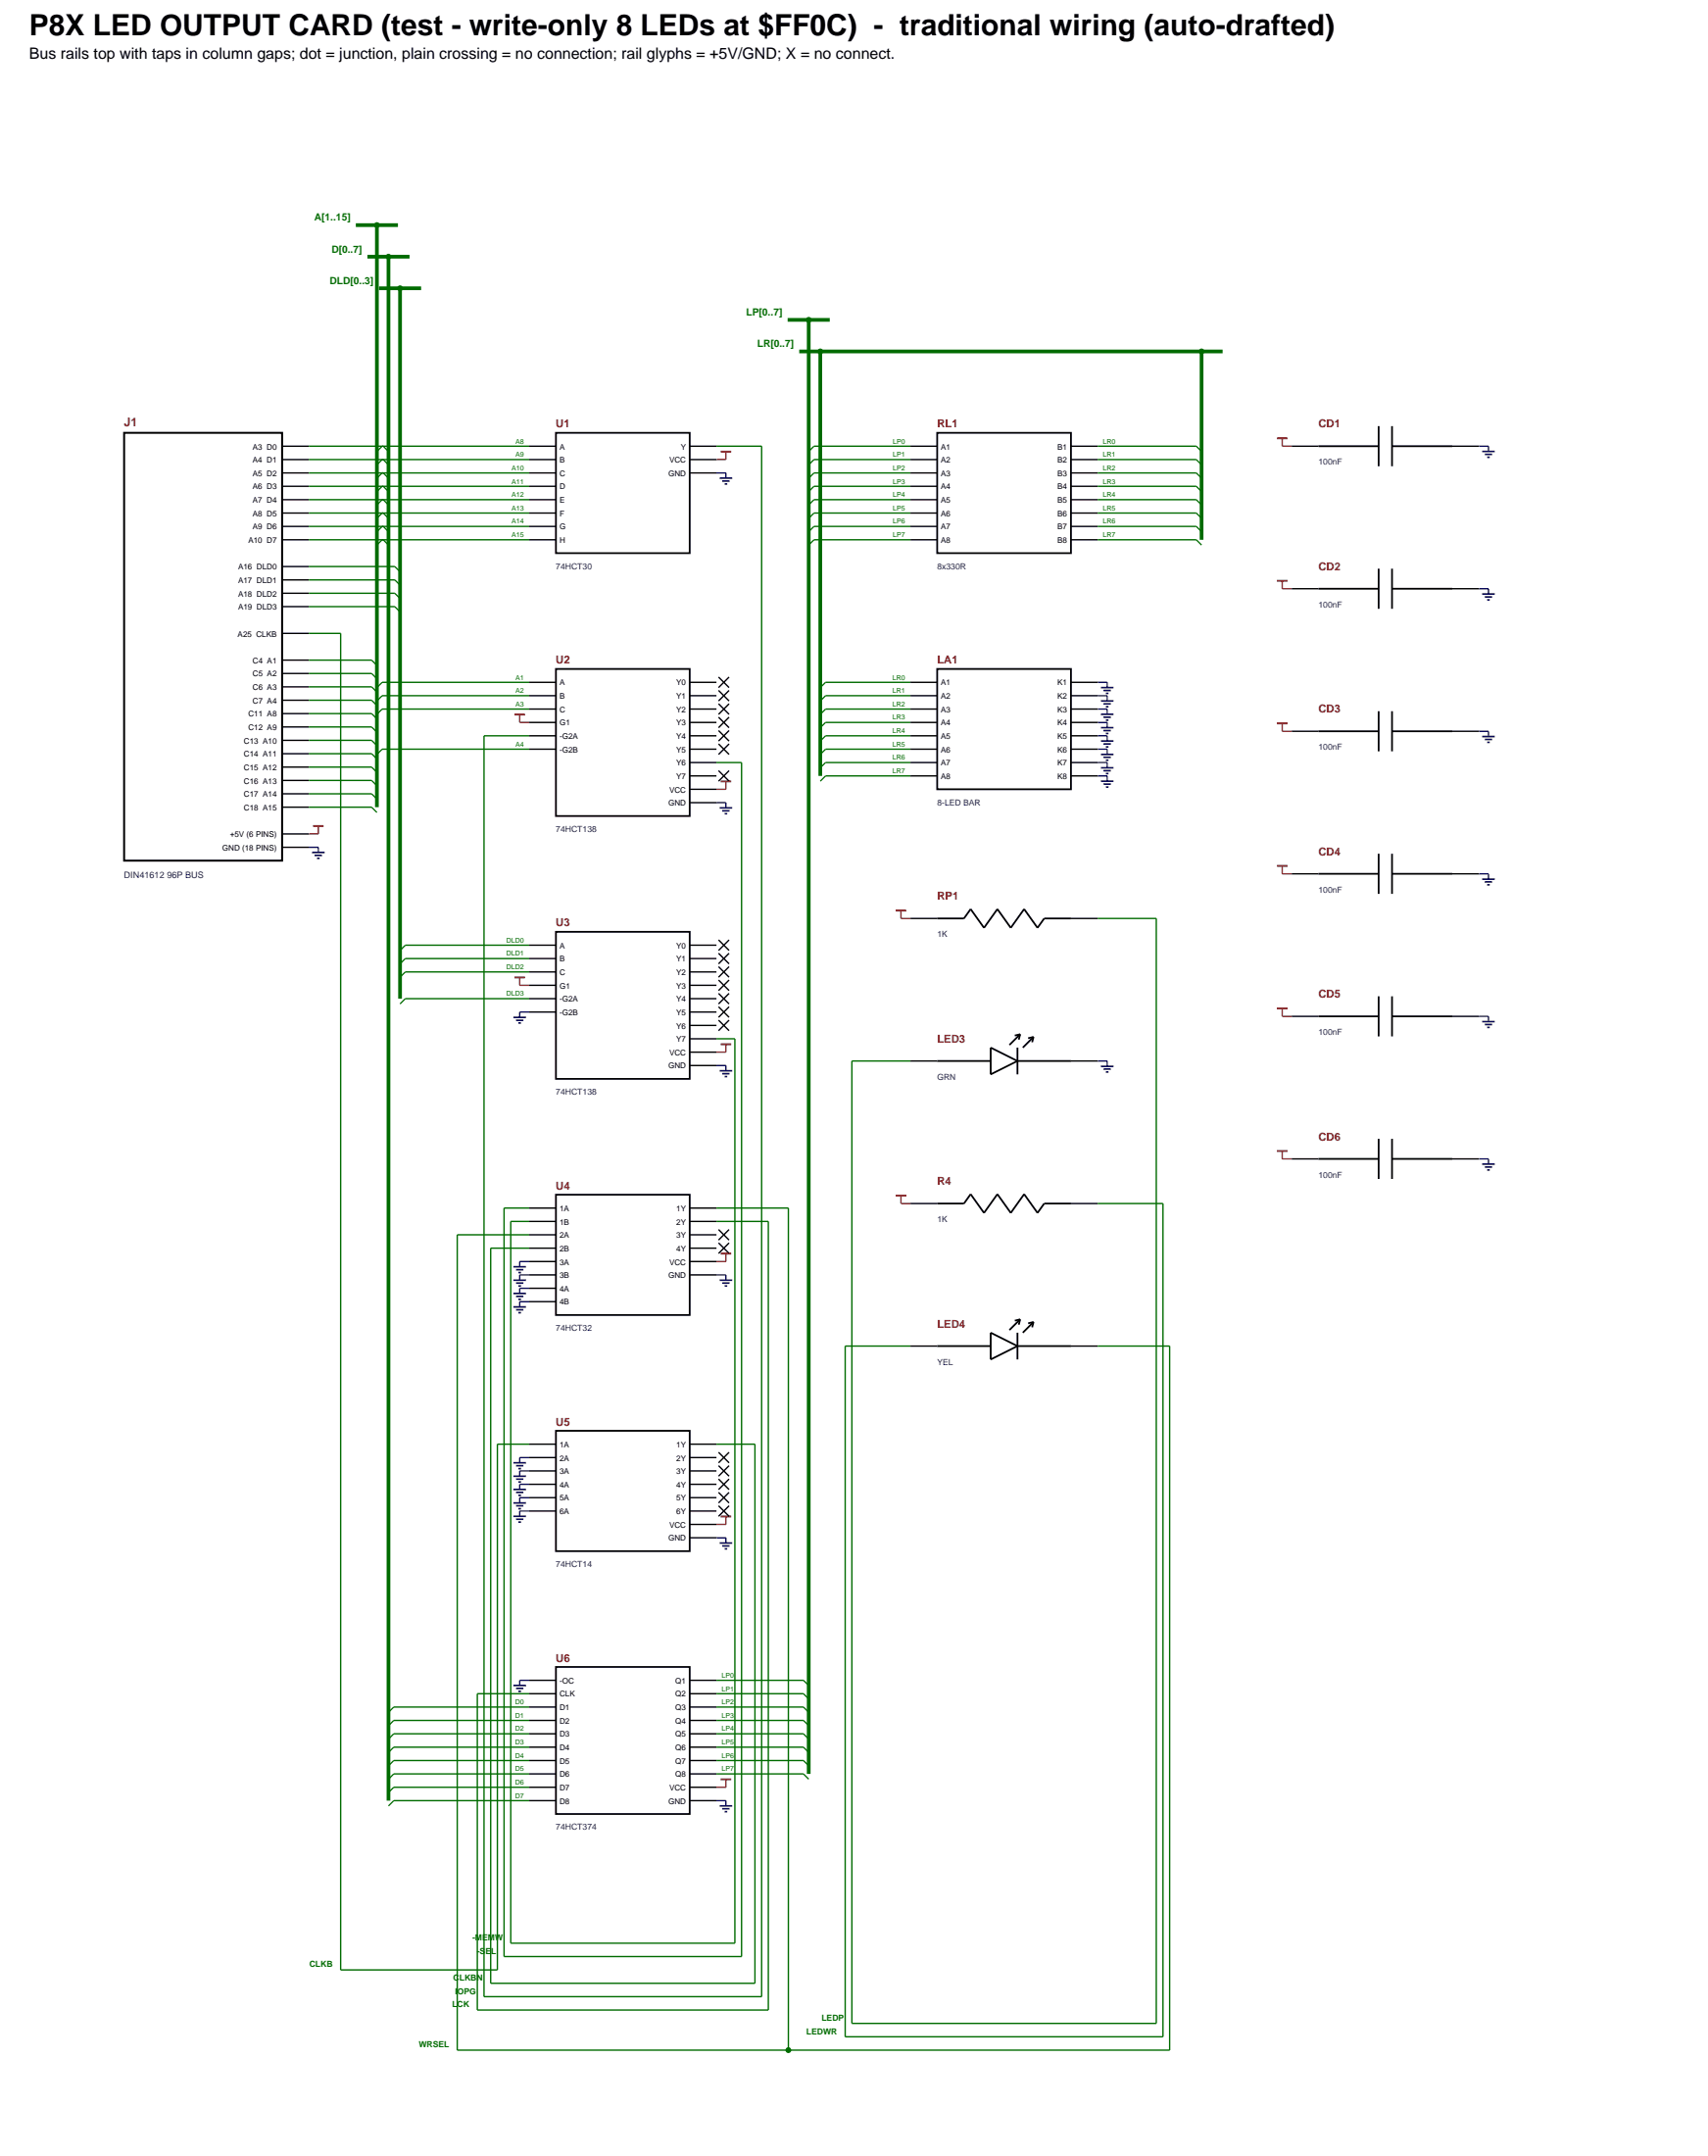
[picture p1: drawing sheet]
<svg xmlns="http://www.w3.org/2000/svg" width="308mm" height="389mm" viewBox="0 0 308 389" stroke-linecap="round" stroke-linejoin="round" font-family="sans-serif">
<g fill="none" stroke="#000" stroke-width=".32">
<path d="M100.3 78.1h24.1v21.7h-24.1zM169.1 78.1h24.1v21.7h-24.1zM248.7 76.9v7.3M251.1 76.9v7.3M237.9 80.5h10.8M251.1 80.5h10.9M237.9 106.3h10.8M248.7 102.6v7.3M251.1 102.6v7.3M251.1 106.3h10.9M100.3 120.7h24.1v26.6h-24.1zM169.1 120.7h24.1v21.8h-24.1z"/>
<path d="M237.9 132h10.8M248.7 128.4v7.2M251.1 128.4v7.2M251.1 132h10.9M237.9 157.7h10.8M248.7 154.1v7.2M251.1 154.1v7.2M251.1 157.7h10.9M100.3 168.2h24.1v26.5h-24.1zM169.1 165.8h4.8l1.2-1.7 2.4 3.4 2.4-3.4 2.4 3.4 2.5-3.4 2.4 3.4 1.2-1.7h4.8M248.7 179.8v7.3M251.1 179.8v7.3"/>
<path d="M169.1 191.5h9.6M178.7 189.1l4.8 2.4-4.8 2.4zM183.5 191.5h9.7M183.5 189.1v4.8M184 186.7l-1.9 1.9M184 186.7l-.9 .2M184 186.7l-.2 .9M186.4 187.1l-1.9 2M186.4 187.1l-.9 .3M186.4 187.1l-.2 1M237.9 183.4h10.8M251.1 183.4h10.9"/>
<path d="M100.3 215.6h24.1v21.7h-24.1zM169.1 217.2h4.8l1.2-1.7 2.4 3.4 2.4-3.4 2.4 3.4 2.5-3.4 2.4 3.4 1.2-1.7h4.8M237.9 209.2h10.8M248.7 205.5v7.3M251.1 205.5v7.3M251.1 209.2h10.9M184 238.1l-1.9 1.9M184 238.1l-.9 .3M184 238.1l-.2 1M186.4 238.6l-1.9 1.9M186.4 238.6l-.9 .2M186.4 238.6l-.2 1"/>
<path d="M100.3 258.2h24.1v21.8h-24.1zM169.1 242.9h9.6M178.7 240.5l4.8 2.4-4.8 2.5zM183.5 240.5v4.9M183.5 242.9h9.7M100.3 300.9h24.1v26.5h-24.1z"/>
</g>
<g fill="none" stroke="#000" stroke-width=".25">
<path d="M50.9 80.5h4.8M50.9 82.9h4.8M50.9 85.4h4.8M50.9 87.8h4.8M50.9 90.2h4.8M50.9 92.6h4.8M50.9 95h4.8M50.9 97.4h4.8M95.5 80.5h4.8M95.5 82.9h4.8M95.5 85.4h4.8M95.5 87.8h4.8"/>
<path d="M95.5 90.2h4.8M95.5 92.6h4.8M95.5 95h4.8M95.5 97.4h4.8M124.4 80.5h4.8M124.4 82.9h4.8M124.4 85.4h4.8M164.2 80.5h4.9M164.2 82.9h4.9M164.2 85.4h4.9M164.2 87.8h4.9M164.2 90.2h4.9"/>
<path d="M164.2 92.6h4.9M164.2 95h4.9M164.2 97.4h4.9M193.2 80.5h4.8M193.2 82.9h4.8M193.2 85.4h4.8M193.2 87.8h4.8M193.2 90.2h4.8M193.2 92.6h4.8M193.2 95h4.8M193.2 97.4h4.8M233 80.5h4.9"/>
<path d="M262 80.5h4.8M50.9 102.2h4.8M50.9 104.7h4.8M50.9 107.1h4.8M50.9 109.5h4.8M50.9 114.3h4.8M50.9 119.1h4.8M233 106.3h4.9M262 106.3h4.8M50.9 121.6h4.8M50.9 124h4.8M50.9 126.4h4.8"/>
<path d="M50.9 128.8h4.8M50.9 131.2h4.8M50.9 133.6h4.8M50.9 136h4.8M50.9 138.4h4.8M95.5 123.1h4.8M95.5 125.6h4.8M95.5 128h4.8M95.5 130.4h4.8M95.5 132.8h4.8M95.5 135.2h4.8M124.4 123.1h4.8"/>
<path d="M124.4 125.6h4.8M124.4 128h4.8M124.4 130.4h4.8M124.4 132.8h4.8M124.4 135.2h4.8M124.4 137.6h4.8M164.2 123.1h4.9M164.2 125.6h4.9M164.2 128h4.9M164.2 130.4h4.9M164.2 132.8h4.9M164.2 135.2h4.9"/>
<path d="M164.2 137.6h4.9M193.2 123.1h4.8M193.2 125.6h4.8M193.2 128h4.8M193.2 130.4h4.8M193.2 132.8h4.8M193.2 135.2h4.8M193.2 137.6h4.8M233 132h4.9M262 132h4.8M50.9 140.9h4.8M50.9 143.3h4.8"/>
<path d="M50.9 145.7h4.8M50.9 150.5h4.8M50.9 152.9h4.8M124.4 140h4.8M124.4 142.5h4.8M124.4 144.9h4.8M164.2 140h4.9M193.2 140h4.8M233 157.7h4.9M262 157.7h4.8M95.5 170.6h4.8M95.5 173h4.8"/>
<path d="M95.5 175.4h4.8M95.5 177.8h4.8M124.4 170.6h4.8M124.4 173h4.8M124.4 175.4h4.8M124.4 177.8h4.8M164.2 165.8h4.9M193.2 165.8h4.8M95.5 180.2h4.8M95.5 182.7h4.8M124.4 180.2h4.8M124.4 182.7h4.8"/>
<path d="M124.4 185.1h4.8M124.4 187.5h4.8M124.4 189.9h4.8M124.4 192.3h4.8M164.2 191.5h4.9M193.2 191.5h4.8M233 183.4h4.9M262 183.4h4.8M95.5 218h4.8M124.4 218h4.8M164.2 217.2h4.9M193.2 217.2h4.8"/>
<path d="M233 209.2h4.9M262 209.2h4.8M95.5 220.4h4.8M95.5 222.9h4.8M95.5 225.3h4.8M95.5 227.7h4.8M95.5 230.1h4.8M95.5 232.5h4.8M95.5 234.9h4.8M124.4 220.4h4.8M124.4 222.9h4.8M124.4 225.3h4.8"/>
<path d="M124.4 227.7h4.8M124.4 230.1h4.8M164.2 242.9h4.9M193.2 242.9h4.8M95.5 260.7h4.8M95.5 263.1h4.8M95.5 265.5h4.8M95.5 267.9h4.8M95.5 270.3h4.8M95.5 272.7h4.8M124.4 260.7h4.8M124.4 263.1h4.8"/>
<path d="M124.4 265.5h4.8M124.4 267.9h4.8M124.4 270.3h4.8M124.4 272.7h4.8M124.4 275.1h4.8M124.4 277.5h4.8M95.5 303.3h4.8M95.5 305.7h4.8M95.5 308.1h4.8M95.5 310.5h4.8M95.5 312.9h4.8M95.5 315.3h4.8"/>
<path d="M95.5 317.7h4.8M124.4 303.3h4.8M124.4 305.7h4.8M124.4 308.1h4.8M124.4 310.5h4.8M124.4 312.9h4.8M124.4 315.3h4.8M124.4 317.7h4.8M95.5 320.2h4.8M95.5 322.6h4.8M95.5 325h4.8M124.4 320.2h4.8"/>
<path d="M124.4 322.6h4.8M124.4 325h4.8"/>
</g>
<path d="M22.4 78.1h28.5v77.2h-28.5z" fill="none" stroke="#000" stroke-width=".35"/>
<g fill="none" stroke="#006b00" stroke-width=".25">
<path d="M55.7 80.5h39.8M55.7 82.9h39.8M55.7 85.4h39.8M55.7 87.8h39.8M55.7 90.2h39.8M55.7 92.6h39.8M55.7 95h39.8M55.7 97.4h39.8M146.8 80.5h17.4M146.8 82.9h17.4M146.8 85.4h17.4M146.8 87.8h17.4"/>
<path d="M146.8 90.2h17.4M146.8 92.6h17.4M146.8 95h17.4M146.8 97.4h17.4M198 80.5h17.8M198 82.9h17.8M198 85.4h17.8M198 87.8h17.8M198 90.2h17.8M198 92.6h17.8M198 95h17.8M198 97.4h17.8"/>
<path d="M55.7 119.1h11.3M55.7 102.2h15.5M55.7 104.7h15.5M55.7 107.1h15.5M55.7 109.5h15.5M55.7 128.8h11.3M55.7 131.2h11.3M55.7 133.6h11.3M55.7 136h11.3M55.7 138.4h11.3M55.7 121.6h11.3M55.7 124h11.3"/>
<path d="M55.7 126.4h11.3M68.9 123.1h26.6M68.9 125.6h26.6M68.9 128h26.6M68.9 135.2h26.6M148.9 123.1h15.3M148.9 125.6h15.3M148.9 128h15.3M148.9 135.2h15.3M148.9 130.4h15.3M148.9 132.8h15.3M148.9 137.6h15.3"/>
<path d="M55.7 140.9h11.3M55.7 143.3h11.3M55.7 145.7h11.3M148.9 140h15.3M73.1 170.6h22.4M73.1 173h22.4M73.1 175.4h22.4M73.1 180.2h22.4M71 308.1h24.5M71 310.5h24.5M71 312.9h24.5M71 315.3h24.5"/>
<path d="M71 317.7h24.5M129.2 308.1h15.7M129.2 303.3h15.7M129.2 310.5h15.7M129.2 305.7h15.7M129.2 312.9h15.7M129.2 315.3h15.7M129.2 317.7h15.7M71 320.2h24.5M71 322.6h24.5M71 325h24.5M129.2 320.2h15.7"/>
</g>
<g fill="none" stroke="#006b00" stroke-width=".23">
<path d="M68.9 80.5l-.9 1M68.9 82.9l-.9 1M68.9 85.4l-.9 .9M68.9 87.8l-.9 .9M68.9 90.2l-.9 .9M68.9 92.6l-.9 .9M68.9 95l-.9 1M68.9 97.4l-.9 1M69.1 80.5l1 1M69.1 82.9l1 1M69.1 85.4l1 .9M69.1 87.8l1 .9"/>
<path d="M69.1 90.2l1 .9M69.1 92.6l1 .9M69.1 95l1 1M69.1 97.4l1 1M146.8 80.5l-.9 1M146.8 82.9l-.9 1M146.8 85.4l-.9 .9M146.8 87.8l-.9 .9M146.8 90.2l-.9 .9M146.8 92.6l-.9 .9M146.8 95l-.9 1M146.8 97.4l-.9 1"/>
<path d="M215.8 80.5l1 1M215.8 82.9l1 1M215.8 85.4l1 .9M215.8 87.8l1 .9M215.8 90.2l1 .9M215.8 92.6l1 .9M215.8 95l1 1M215.8 97.4l1 1M67 119.1l1 1M71.2 102.2l1 1M71.2 104.7l1 .9M71.2 107.1l1 .9"/>
<path d="M71.2 109.5l1 .9M67 128.8l1 .9M67 131.2l1 1M67 133.6l1 1M67 136l1 1M67 138.4l1 1M67 121.6l1 .9M67 124l1 .9M67 126.4l1 .9M68.9 123.1l-.9 1M68.9 125.6l-.9 .9M68.9 128l-.9 .9"/>
<path d="M68.9 135.2l-.9 1M148.9 123.1l-.9 1M148.9 125.6l-.9 .9M148.9 128l-.9 .9M148.9 130.4l-.9 .9M148.9 132.8l-.9 .9M148.9 135.2l-.9 1M148.9 137.6l-.9 1M67 140.9l1 .9M67 143.3l1 .9M67 145.7l1 .9M148.9 140l-.9 1"/>
<path d="M73.1 170.6l-.9 .9M73.1 173l-.9 1M73.1 175.4l-.9 1M73.1 180.2l-.9 1M71 308.1l-.9 .9M71 310.5l-.9 1M71 312.9l-.9 1M71 315.3l-.9 1M71 317.7l-.9 1M144.9 303.3l1 .9M144.9 305.7l1 .9M144.9 308.1l1 .9"/>
<path d="M144.9 310.5l1 1M144.9 312.9l1 1M144.9 315.3l1 1M144.9 317.7l1 1M71 320.2l-.9 .9M71 322.6l-.9 .9M71 325l-.9 .9M144.9 320.2l1 .9"/>
</g>
<path d="M68 40.6v105.1" fill="none" stroke="#006b00" stroke-width=".67" stroke-linecap="butt"/>
<circle cx="68" cy="40.6" r=".53" fill="#006b00"/>
<path d="M72.2 52v128.2" fill="none" stroke="#006b00" stroke-width=".67" stroke-linecap="butt"/>
<circle cx="72.2" cy="52" r=".53" fill="#006b00"/>
<path d="M70.1 46.3v278.7" fill="none" stroke="#006b00" stroke-width=".67" stroke-linecap="butt"/>
<circle cx="70.1" cy="46.3" r=".53" fill="#006b00"/>
<path d="M145.9 57.7v262.5" fill="none" stroke="#006b00" stroke-width=".67" stroke-linecap="butt"/>
<circle cx="145.9" cy="57.7" r=".53" fill="#006b00"/>
<path d="M216.8 63.4v34" fill="none" stroke="#006b00" stroke-width=".67" stroke-linecap="butt"/>
<circle cx="216.8" cy="63.4" r=".53" fill="#006b00"/>
<path d="M148 63.4v76.6" fill="none" stroke="#006b00" stroke-width=".67" stroke-linecap="butt"/>
<circle cx="148" cy="63.4" r=".53" fill="#006b00"/>
<path d="M64.2 40.6h7.6M66.3 46.3h7.6M68.4 52h7.6M142.1 57.7h7.6M144.2 63.4h76.4" fill="none" stroke="#006b00" stroke-width=".67" stroke-linecap="butt"/>
<g fill="none" stroke="#006b00" stroke-width=".25">
<path d="M129.2 80.5h8.2v279.9h-50.1v-227.6h8.2M55.7 114.3h5.8v241.2M129.2 137.6h4.6v215.5h-42.9v-135.1h4.6M198 165.8h10.6v199.4M129.2 187.5h3.4v163.2h-40.5v-130.3h3.4M164.2 191.5h-10.5v173.7M129.2 218h13v152M198 217.2h11.8v150.4M95.5 222.9h-13v147.1h128.5v-127.1h-13M95.5 225.3h-7v132.7M129.2 220.4h9.4v142.4M164.2 242.9h-11.7v124.7"/>
<path d="M95.5 260.7h-5.8v94.8M129.2 260.7h7v97.3M95.5 305.7h-9.4v57.1"/>
</g>
<g fill="none" stroke="#b81414" stroke-width=".25">
<path d="M231.3 79.1v1.4h1.7M131 81.5v1.4h-1.8M231.3 104.8v1.5h1.7M93.8 129v1.4h1.7M231.3 130.6v1.4h1.7M131 141v1.5h-1.8M231.3 156.3v1.4h1.7M93.8 176.4v1.4h1.7M162.5 164.3v1.5h1.7M131 188.5v1.4h-1.8M231.3 182v1.4h1.7M162.5 215.8v1.4h1.7"/>
<path d="M231.3 207.7v1.5h1.7M131 226.3v1.4h-1.8M131 273.7v1.4h-1.8M131 321.1v1.5h-1.8"/>
</g>
<g fill="none" stroke="#b81414" stroke-width=".35">
<path d="M230.4 79.1h1.9M130 81.5h1.9M230.4 104.8h1.9M92.8 129h1.9M230.4 130.6h1.9M130 141h1.9M230.4 156.3h1.9M92.8 176.4h1.9M161.6 164.3h1.9M130 188.5h1.9M230.4 182h1.9M161.6 215.8h1.9"/>
<path d="M230.4 207.7h1.9M130 226.3h1.9M130 273.7h1.9M130 321.1h1.9"/>
</g>
<g fill="none" stroke="#0000a6" stroke-width=".25">
<path d="M129.2 85.4h1.8v.9M266.8 80.5h1.7v1M266.8 106.3h1.7v.9M198 123.1h1.7v1M198 125.6h1.7v.9M198 128h1.7v.9M198 130.4h1.7v.9M198 132.8h1.7v.9M198 135.2h1.7v1M198 137.6h1.7v1M266.8 132h1.7v.9M129.2 144.9h1.8v.9"/>
<path d="M198 140h1.7v1M266.8 157.7h1.7v1M95.5 182.7h-1.7v.9M129.2 192.3h1.8v1M198 191.5h1.7v.9M266.8 183.4h1.7v1M266.8 209.2h1.7v.9M95.5 227.7h-1.7v.9M95.5 230.1h-1.7v.9M95.5 232.5h-1.7v1M95.5 234.9h-1.7v1M129.2 230.1h1.8v.9"/>
<path d="M95.5 263.1h-1.7v.9M95.5 265.5h-1.7v.9M95.5 267.9h-1.7v.9M95.5 270.3h-1.7v1M95.5 272.7h-1.7v1M129.2 277.5h1.8v1M95.5 303.3h-1.7v.9M129.2 325h1.8v.9"/>
</g>
<g fill="none" stroke="#0000a6" stroke-width=".3">
<path d="M129.8 86.3h2.3M130.3 86.8h1.3M130.7 87.4h.5M267.4 81.5h2.3M267.9 82h1.3M268.3 82.5h.5M267.4 107.2h2.3M267.9 107.7h1.3M268.3 108.3h.5M198.6 124.1h2.3M198.6 126.5h2.3M198.6 128.9h2.3"/>
<path d="M198.6 131.3h2.3M198.6 133.7h2.3M198.6 136.2h2.3M198.6 138.6h2.3M199.1 124.6h1.3M199.1 127h1.3M199.1 129.4h1.3M199.1 131.9h1.3M199.1 134.3h1.3M199.1 136.7h1.3M199.1 139.1h1.3M199.5 125.1h.5"/>
<path d="M199.5 127.6h.5M199.5 130h.5M199.5 132.4h.5M199.5 134.8h.5M199.5 137.2h.5M199.5 139.6h.5M267.4 132.9h2.3M267.9 133.5h1.3M268.3 134h.5M129.8 145.8h2.3M130.3 146.3h1.3M130.7 146.9h.5"/>
<path d="M198.6 141h2.3M199.1 141.5h1.3M199.5 142h.5M267.4 158.7h2.3M267.9 159.2h1.3M268.3 159.7h.5M92.6 183.6h2.3M93.1 184.1h1.3M93.5 184.7h.5M129.8 193.3h2.3M130.3 193.8h1.3M130.7 194.3h.5"/>
<path d="M198.6 192.4h2.3M199.1 193h1.3M199.5 193.5h.5M267.4 184.4h2.3M267.9 184.9h1.3M268.3 185.4h.5M267.4 210.1h2.3M267.9 210.6h1.3M268.3 211.2h.5M92.6 228.6h2.3M92.6 231h2.3M92.6 233.5h2.3"/>
<path d="M92.6 235.9h2.3M93.1 229.2h1.3M93.1 231.6h1.3M93.1 234h1.3M93.1 236.4h1.3M93.5 229.7h.5M93.5 232.1h.5M93.5 234.5h.5M93.5 236.9h.5M129.8 231h2.3M130.3 231.6h1.3M130.7 232.1h.5"/>
<path d="M92.6 264h2.3M92.6 266.4h2.3M92.6 268.8h2.3M92.6 271.3h2.3M92.6 273.7h2.3M93.1 264.5h1.3M93.1 266.9h1.3M93.1 269.4h1.3M93.1 271.8h1.3M93.1 274.2h1.3M93.5 265.1h.5M93.5 267.5h.5"/>
<path d="M93.5 269.9h.5M93.5 272.3h.5M93.5 274.7h.5M129.8 278.5h2.3M130.3 279h1.3M130.7 279.5h.5M92.6 304.2h2.3M93.1 304.7h1.3M93.5 305.3h.5M129.8 325.9h2.3M130.3 326.5h1.3M130.7 327h.5"/>
</g>
<circle cx="142.2" cy="370" r=".53" fill="#006b00"/>
<path d="M61.5 355.5h28.2M88.5 358h47.7M86.1 362.8h52.5M152.5 367.6h57.3M153.7 365.2h54.9" fill="none" stroke="#006b00" stroke-width=".25"/>
<path d="M57.4 149.1v1.4h-1.7" fill="none" stroke="#b81414" stroke-width=".25"/>
<path d="M56.5 149.1h1.9" fill="none" stroke="#b81414" stroke-width=".35"/>
<path d="M55.7 152.9h1.7v1" fill="none" stroke="#0000a6" stroke-width=".25"/>
<path d="M56.3 153.9h2.3M56.8 154.4h1.3M57.2 154.9h.5" fill="none" stroke="#0000a6" stroke-width=".3"/>
<g fill="none" stroke="#000" stroke-width=".25">
<path d="M129.6 122.2l1.9 1.9M129.6 124.6l1.9 1.9M129.6 127l1.9 1.9M129.6 129.4l1.9 1.9M129.6 131.8l1.9 1.9M129.6 134.3l1.9 1.9M129.6 139.1l1.9 1.9M131.5 122.2l-1.9 1.9M131.5 124.6l-1.9 1.9M131.5 127l-1.9 1.9M131.5 129.4l-1.9 1.9M131.5 131.8l-1.9 1.9"/>
<path d="M131.5 134.3l-1.9 1.9M131.5 139.1l-1.9 1.9M129.6 169.6l1.9 1.9M129.6 172.1l1.9 1.9M129.6 174.5l1.9 1.9M129.6 176.9l1.9 1.9M129.6 179.3l1.9 1.9M131.5 169.6l-1.9 1.9M131.5 172.1l-1.9 1.9M131.5 174.5l-1.9 1.9M131.5 176.9l-1.9 1.9M131.5 179.3l-1.9 1.9"/>
<path d="M129.6 181.7l1.9 1.9M129.6 184.1l1.9 1.9M131.5 181.7l-1.9 1.9M131.5 184.1l-1.9 1.9M129.6 221.9l1.9 1.9M129.6 224.3l1.9 1.9M131.5 221.9l-1.9 1.9M131.5 224.3l-1.9 1.9M129.6 262.1l1.9 1.9M129.6 264.5l1.9 1.9M129.6 266.9l1.9 1.9M129.6 269.4l1.9 1.9"/>
<path d="M129.6 271.8l1.9 1.9M131.5 262.1l-1.9 1.9M131.5 264.5l-1.9 1.9M131.5 266.9l-1.9 1.9M131.5 269.4l-1.9 1.9M131.5 271.8l-1.9 1.9"/>
</g>
<text font-size="5.3" x="5.3" y="6.3">P8X LED OUTPUT CARD (test - write-only 8 LEDs at $FF0C) - traditional wiring (auto-drafted)</text>
<text font-size="2.8" x="5.3" y="10.6">Bus rails top with taps in column gaps; dot = junction, plain crossing = no connection; rail glyphs = +5V/GND; X = no connect.</text>
<text font-size="2.2" fill="#b81414" x="22.4" y="77">J1</text>
<g font-size="2" fill="#b81414">
<text x="100.3" y="77.2">U1</text>
<text x="169.1" y="77.2">RL1</text>
<text x="237.9" y="77.2">CD1</text>
<text x="237.9" y="102.9">CD2</text>
<text x="100.3" y="119.8">U2</text>
<text x="169.1" y="119.8">LA1</text>
<text x="237.9" y="128.6">CD3</text>
<text x="237.9" y="154.3">CD4</text>
<text x="100.3" y="167.2">U3</text>
<text x="169.1" y="162.4">RP1</text>
<text x="237.9" y="180.1">CD5</text>
<text x="169.1" y="188.1">LED3</text>
<text x="237.9" y="205.8">CD6</text>
<text x="100.3" y="214.7">U4</text>
<text x="169.1" y="213.9">R4</text>
<text x="169.1" y="239.6">LED4</text>
<text x="100.3" y="257.3">U5</text>
<text x="100.3" y="299.9">U6</text>
</g>
<g font-size="1.8" fill="#006b00">
<text x="56.7" y="39.9">A[1..15]</text>
<text x="59.8" y="45.6">D[0..7]</text>
<text x="59.5" y="51.3">DLD[0..3]</text>
<text x="134.6" y="57">LP[0..7]</text>
<text x="136.6" y="62.7">LR[0..7]</text>
</g>
<text font-size="1.6" fill="#0000a6" x="22.4" y="158.6">DIN41612 96P BUS</text>
<g font-size="1.5" fill="#0000a6">
<text x="237.9" y="83.9">100nF</text>
<text x="100.3" y="102.7">74HCT30</text>
<text x="169.1" y="102.7">8x330R</text>
<text x="237.9" y="109.6">100nF</text>
<text x="237.9" y="135.3">100nF</text>
<text x="169.1" y="145.3">8-LED BAR</text>
<text x="100.3" y="150.1">74HCT138</text>
<text x="237.9" y="161.1">100nF</text>
<text x="169.1" y="169.1">1K</text>
<text x="237.9" y="186.8">100nF</text>
<text x="100.3" y="197.6">74HCT138</text>
<text x="169.1" y="194.9">GRN</text>
<text x="237.9" y="212.5">100nF</text>
<text x="169.1" y="220.6">1K</text>
<text x="100.3" y="240.2">74HCT32</text>
<text x="169.1" y="246.3">YEL</text>
<text x="100.3" y="282.8">74HCT14</text>
<text x="100.3" y="330.2">74HCT374</text>
</g>
<g font-size="1.5" fill="#006b00">
<text x="85.2" y="350.2">-MEMW</text>
<text x="86" y="352.6">-SEL</text>
<text x="55.8" y="355.1">CLKB</text>
<text x="81.8" y="357.5">CLKBN</text>
<text x="82.1" y="359.9">IOPG</text>
<text x="81.6" y="362.3">LCK</text>
<text x="148.2" y="364.7">LEDP</text>
<text x="75.6" y="369.5">WRSEL</text>
<text x="145.5" y="367.1">LEDWR</text>
</g>
<g font-size="1.4">
<text x="45.6" y="81.1">A3 D0</text>
<text x="45.6" y="83.5">A4 D1</text>
<text x="101" y="81.1">A</text>
<text x="101" y="83.5">B</text>
<text x="120.7" y="83.5">VCC</text>
<text x="122.8" y="81.1">Y</text>
<text x="169.7" y="81.1">A1</text>
<text x="169.7" y="83.5">A2</text>
<text x="190.8" y="81.1">B1</text>
<text x="190.8" y="83.5">B2</text>
<text x="45.6" y="85.9">A5 D2</text>
<text x="45.6" y="88.3">A6 D3</text>
<text x="101" y="85.9">C</text>
<text x="101" y="88.3">D</text>
<text x="120.6" y="85.9">GND</text>
<text x="169.7" y="85.9">A3</text>
<text x="169.7" y="88.3">A4</text>
<text x="190.8" y="85.9">B3</text>
<text x="190.8" y="88.3">B4</text>
<text x="45.6" y="90.8">A7 D4</text>
<text x="45.6" y="93.2">A8 D5</text>
<text x="45.6" y="95.6">A9 D6</text>
<text x="101" y="90.8">E</text>
<text x="101" y="93.2">F</text>
<text x="101" y="95.6">G</text>
<text x="169.7" y="90.8">A5</text>
<text x="169.7" y="93.2">A6</text>
<text x="169.7" y="95.6">A7</text>
<text x="190.8" y="90.8">B5</text>
<text x="190.8" y="93.2">B6</text>
<text x="190.8" y="95.6">B7</text>
<text x="44.8" y="98">A10 D7</text>
<text x="101" y="98">H</text>
<text x="169.7" y="98">A8</text>
<text x="190.8" y="98">B8</text>
<text x="43" y="102.8">A16 DLD0</text>
<text x="43" y="105.2">A17 DLD1</text>
<text x="43" y="107.6">A18 DLD2</text>
<text x="43" y="110.1">A19 DLD3</text>
<text x="42.9" y="114.9">A25 CLKB</text>
<text x="45.6" y="119.7">C4 A1</text>
<text x="45.6" y="122.1">C5 A2</text>
<text x="45.6" y="124.5">C6 A3</text>
<text x="101" y="123.7">A</text>
<text x="122" y="123.7">Y0</text>
<text x="169.7" y="123.7">A1</text>
<text x="190.8" y="123.7">K1</text>
<text x="44.8" y="129.4">C11 A8</text>
<text x="44.8" y="131.8">C12 A9</text>
<text x="45.6" y="126.9">C7 A4</text>
<text x="101" y="126.1">B</text>
<text x="101" y="128.5">C</text>
<text x="101" y="131">G1</text>
<text x="122" y="126.1">Y1</text>
<text x="122" y="128.5">Y2</text>
<text x="122" y="131">Y3</text>
<text x="169.7" y="126.1">A2</text>
<text x="169.7" y="128.5">A3</text>
<text x="169.7" y="131">A4</text>
<text x="190.8" y="126.1">K2</text>
<text x="190.8" y="128.5">K3</text>
<text x="190.8" y="131">K4</text>
<text x="44" y="134.2">C13 A10</text>
<text x="44" y="136.6">C14 A11</text>
<text x="101" y="133.4">-G2A</text>
<text x="101" y="135.8">-G2B</text>
<text x="122" y="133.4">Y4</text>
<text x="122" y="135.8">Y5</text>
<text x="169.7" y="133.4">A5</text>
<text x="169.7" y="135.8">A6</text>
<text x="190.8" y="133.4">K5</text>
<text x="190.8" y="135.8">K6</text>
<text x="44" y="139">C15 A12</text>
<text x="44" y="141.4">C16 A13</text>
<text x="44" y="143.8">C17 A14</text>
<text x="120.7" y="143">VCC</text>
<text x="122" y="138.2">Y6</text>
<text x="122" y="140.6">Y7</text>
<text x="169.7" y="138.2">A7</text>
<text x="169.7" y="140.6">A8</text>
<text x="190.8" y="138.2">K7</text>
<text x="190.8" y="140.6">K8</text>
<text x="44" y="146.3">C18 A15</text>
<text x="120.6" y="145.4">GND</text>
<text x="40.1" y="153.5">GND (18 PINS)</text>
<text x="41.5" y="151.1">+5V (6 PINS)</text>
<text x="101" y="171.2">A</text>
<text x="101" y="173.6">B</text>
<text x="122" y="171.2">Y0</text>
<text x="122" y="173.6">Y1</text>
<text x="101" y="176">C</text>
<text x="101" y="178.4">G1</text>
<text x="122" y="176">Y2</text>
<text x="122" y="178.4">Y3</text>
<text x="101" y="180.8">-G2A</text>
<text x="101" y="183.2">-G2B</text>
<text x="122" y="180.8">Y4</text>
<text x="122" y="183.2">Y5</text>
<text x="122" y="185.6">Y6</text>
<text x="120.7" y="190.5">VCC</text>
<text x="122" y="188.1">Y7</text>
<text x="120.6" y="192.9">GND</text>
<text x="101" y="218.6">1A</text>
<text x="101" y="221">1B</text>
<text x="122" y="218.6">1Y</text>
<text x="122" y="221">2Y</text>
<text x="101" y="223.4">2A</text>
<text x="101" y="225.8">2B</text>
<text x="122" y="223.4">3Y</text>
<text x="122" y="225.8">4Y</text>
<text x="101" y="228.3">3A</text>
<text x="101" y="230.7">3B</text>
<text x="101" y="233.1">4A</text>
<text x="120.6" y="230.7">GND</text>
<text x="120.7" y="228.3">VCC</text>
<text x="101" y="235.5">4B</text>
<text x="101" y="261.2">1A</text>
<text x="101" y="263.6">2A</text>
<text x="122" y="261.2">1Y</text>
<text x="122" y="263.6">2Y</text>
<text x="101" y="266">3A</text>
<text x="101" y="268.5">4A</text>
<text x="122" y="266">3Y</text>
<text x="122" y="268.5">4Y</text>
<text x="101" y="270.9">5A</text>
<text x="101" y="273.3">6A</text>
<text x="120.7" y="275.7">VCC</text>
<text x="122" y="270.9">5Y</text>
<text x="122" y="273.3">6Y</text>
<text x="120.6" y="278.1">GND</text>
<text x="101" y="303.8">-OC</text>
<text x="121.9" y="303.8">Q1</text>
<text x="101" y="306.3">CLK</text>
<text x="101" y="308.7">D1</text>
<text x="101" y="311.1">D2</text>
<text x="121.9" y="306.3">Q2</text>
<text x="121.9" y="308.7">Q3</text>
<text x="121.9" y="311.1">Q4</text>
<text x="101" y="313.5">D3</text>
<text x="101" y="315.9">D4</text>
<text x="121.9" y="313.5">Q5</text>
<text x="121.9" y="315.9">Q6</text>
<text x="101" y="318.3">D5</text>
<text x="101" y="320.7">D6</text>
<text x="101" y="323.1">D7</text>
<text x="120.7" y="323.1">VCC</text>
<text x="121.9" y="318.3">Q7</text>
<text x="121.9" y="320.7">Q8</text>
<text x="101" y="325.6">D8</text>
<text x="120.6" y="325.6">GND</text>
</g>
<g font-size="1.2" fill="#006b00">
<text x="93" y="80.1">A8</text>
<text x="93" y="82.5">A9</text>
<text x="161.1" y="80.1">LP0</text>
<text x="161.1" y="82.5">LP1</text>
<text x="199" y="80.1">LR0</text>
<text x="199" y="82.5">LR1</text>
<text x="92.3" y="84.9">A10</text>
<text x="92.3" y="87.3">A11</text>
<text x="92.3" y="89.7">A12</text>
<text x="161.1" y="84.9">LP2</text>
<text x="161.1" y="87.3">LP3</text>
<text x="161.1" y="89.7">LP4</text>
<text x="199" y="84.9">LR2</text>
<text x="199" y="87.3">LR3</text>
<text x="199" y="89.7">LR4</text>
<text x="92.3" y="92.1">A13</text>
<text x="92.3" y="94.5">A14</text>
<text x="161.1" y="92.1">LP5</text>
<text x="161.1" y="94.5">LP6</text>
<text x="199" y="92.1">LR5</text>
<text x="199" y="94.5">LR6</text>
<text x="92.3" y="96.9">A15</text>
<text x="161.1" y="96.9">LP7</text>
<text x="199" y="96.9">LR7</text>
<text x="93" y="122.7">A1</text>
<text x="93" y="125.1">A2</text>
<text x="161" y="122.7">LR0</text>
<text x="161" y="125.1">LR1</text>
<text x="93" y="127.5">A3</text>
<text x="161" y="127.5">LR2</text>
<text x="161" y="129.9">LR3</text>
<text x="93" y="134.7">A4</text>
<text x="161" y="132.3">LR4</text>
<text x="161" y="134.7">LR5</text>
<text x="161" y="137.2">LR6</text>
<text x="161" y="139.6">LR7</text>
<text x="91.4" y="170.1">DLD0</text>
<text x="91.4" y="172.5">DLD1</text>
<text x="91.4" y="174.9">DLD2</text>
<text x="91.4" y="179.8">DLD3</text>
<text x="130.2" y="302.8">LP0</text>
<text x="130.2" y="305.2">LP1</text>
<text x="92.9" y="307.6">D0</text>
<text x="92.9" y="310">D1</text>
<text x="130.2" y="307.6">LP2</text>
<text x="130.2" y="310">LP3</text>
<text x="92.9" y="312.4">D2</text>
<text x="92.9" y="314.9">D3</text>
<text x="92.9" y="317.3">D4</text>
<text x="130.2" y="312.4">LP4</text>
<text x="130.2" y="314.9">LP5</text>
<text x="130.2" y="317.3">LP6</text>
<text x="92.9" y="319.7">D5</text>
<text x="92.9" y="322.1">D6</text>
<text x="130.2" y="319.7">LP7</text>
<text x="92.9" y="324.5">D7</text>
</g>
</svg>
